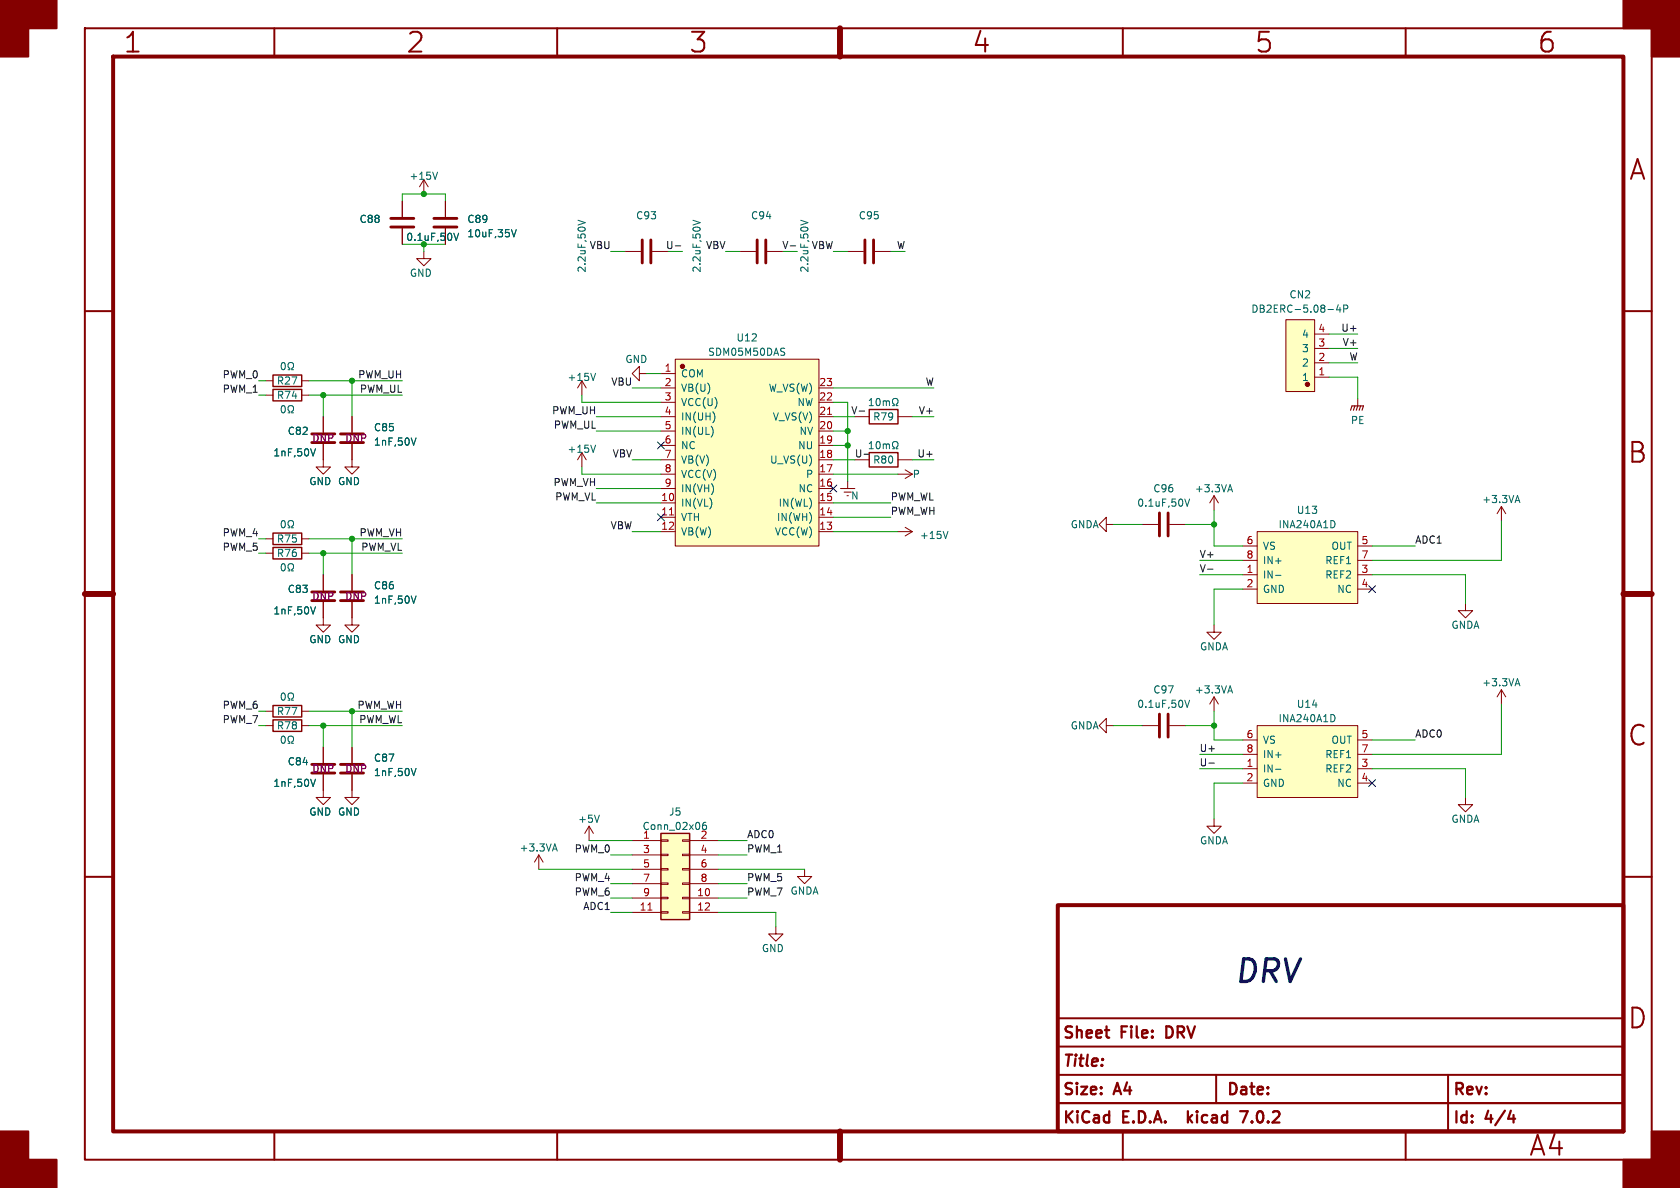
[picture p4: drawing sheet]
<svg xmlns="http://www.w3.org/2000/svg" width="297mm" height="210mm" viewBox="0 0 297 210" stroke-linecap="round" stroke-linejoin="round" font-family="sans-serif">
<g fill="none" stroke="#840000" stroke-width=".35">
<path d="M15 5h277v200h-277zM48.5 5v5M98.5 5v5M148.5 5v5M198.5 5v5M248.5 5v5M15 55h5M287 55h5M15 105h5M287 105h5M15 155h5M287 155h5"/>
<path d="M187 195h100M187 190h100M187 185h100M187 180h100M215 190v5M256 190v10M48.5 200v5M98.5 200v5M148.5 200v5M198.5 200v5M248.5 200v5"/>
</g>
<path d="M20 10h267v190h-267zM187 160h100v40h-100z" fill="none" stroke="#840000" stroke-width=".7"/>
<path d="M148.5 5v5M15 105h5M287 105h5M148.5 200v5" fill="none" stroke="#840000" stroke-width="1.1"/>
<g fill="#840000" stroke="#840000" stroke-width=".35">
<path d="M0 0h10v5h-5v5h-5z"/>
<path d="M0 200h5v5h5v5h-10z"/>
<path d="M287 0h10v10h-5v-5h-5z"/>
<path d="M292 200h5v10h-10v-5h5z"/>
</g>
<path d="M210 196.4v2M210.2 197.7l.6 .7M210.8 197.1l-.8 .8M219.2 196.4h1.4l-.9 2M266.6 197.8h1.3" fill="none" stroke="#840000" stroke-width=".4"/>
<path d="M48.3 66.3h5v2h-5zM48.3 68.8h5v2.1h-5zM153.7 72.4h5v2.5h-5zM48.3 96.8h5v2h-5zM48.3 94.2h5v2.1h-5zM153.7 80h5v2.6h-5zM48.3 124.7h5v2h-5zM48.3 127.3h5v2h-5zM116.8 147.3h5.1v15.3h-5.1z" fill="none" stroke="#840000" stroke-width=".25"/>
<g fill="none" stroke="#840000" stroke-width=".18">
<path d="M71.1 35.6v2.8M74.9 31.8l-.7 1.2M74.9 31.8v2.5M74.9 31.8l.8 1.2M78.7 35.6v2.8M71.1 40.4v2.8M74.9 44.5v1.2h1.3l-1.3 1.3-1.2-1.3h1.2M78.7 40.4v2.8M110.5 44.5h2.8M115.3 44.5h2.8M130.8 44.5h2.8M135.6 44.5h2.8"/>
<path d="M149.9 44.5h2.8M154.7 44.5h2.8M227.3 56.5h5.1v12.7h-5.1zM232.4 59.1h2.5M47 67.3h1.3M47 69.9h1.3M53.3 67.3h1.3M53.3 69.9h1.3M57.1 78.5v4.1h1.3l-1.3 1.2-1.2-1.2h1.2M57.1 73.7v2.8M62.2 78.5v4.1h1.3l-1.3 1.2-1.2-1.2h1.2M62.2 73.7v2.8"/>
<path d="M102.9 67.3v2.6M102.9 67.3l-.8 1.3M102.9 67.3l.7 1.3M113 66v-1.2l-1.2 1.2 1.2 1.3v-1.3h1.3M116.8 73.7h2.6M116.8 66h2.6M116.8 78.7h2.6M116.8 68.6h2.6M116.8 76.2h2.6M116.8 71.1h2.6M119.4 63.5h25.4v33h-25.4zM144.8 73.7h2.5"/>
<path d="M144.8 78.7h2.5M144.8 68.6h2.5M144.8 76.2h2.5M144.8 71.1h2.5M151.1 73.7h2.6M158.7 73.7h2.6M232.4 66.7h2.5M232.4 64.1h2.5M232.4 61.6h2.5M240 70.5v1.3M47 97.8h1.3M47 95.3h1.3"/>
<path d="M53.3 97.8h1.3M53.3 95.3h1.3M102.9 80l-.8 1.3M102.9 80v2.6M102.9 80l.7 1.3M116.8 81.3h2.6M116.8 83.8h2.6M116.8 94h2.6M116.8 86.4h2.6M116.8 88.9h2.6M116.8 91.4h2.6M144.8 81.3h2.5"/>
<path d="M144.8 83.8h2.5M144.8 94h2.5M144.8 86.4h2.5M144.8 88.9h2.5M144.8 91.4h2.5M148.6 86.4h2.5M149.2 87h1.3M149.7 87.6h.3M149.9 85.1v1.3M151.1 81.3h2.6M158.7 81.3h2.6M158.7 83.8h2.6"/>
<path d="M158.7 94h2.6M160 83.1l1.3 .7M160 93.2l1.3 .8M161.3 83.8l-1.3 .8M161.3 94l-1.3 .7M195.6 92.7v-1.3l-1.3 1.3 1.3 1.3v-1.3h1.2M201.9 92.7h2.8M206.8 92.7h2.7M214.6 87.6l-.7 1.3M214.6 87.6v2.6M214.6 87.6l.8 1.3M219.7 96.5h2.5"/>
<path d="M219.7 99.1h2.5M222.2 94h17.8v12.7h-17.8zM240 96.5h2.6M240 99.1h2.6M265.4 89.5l-.7 1.3M265.4 89.5v2.6M265.4 89.5l.8 1.3M57.1 106.4v4.1h1.3l-1.3 1.3-1.2-1.3h1.2M57.1 101.6v2.8M62.2 106.4v4.1h1.3l-1.3 1.3-1.2-1.3h1.2M62.2 101.6v2.8M214.6 110.5v1.3h1.3l-1.3 1.2-1.2-1.2h1.2"/>
<path d="M219.7 101.6h2.5M219.7 104.1h2.5M240 101.6h2.6M240 104.1h2.6M259.1 106.7v1.3h1.2l-1.2 1.2-1.3-1.2h1.3M47 128.3h1.3M47 125.7h1.3M53.3 128.3h1.3M53.3 125.7h1.3M57.1 136.9v4.1h1.3l-1.3 1.2-1.2-1.2h1.2M57.1 132.1v2.8M62.2 136.9v4.1h1.3l-1.3 1.2-1.2-1.2h1.2"/>
<path d="M62.2 132.1v2.8M195.6 128.3v-1.3l-1.3 1.3 1.3 1.2v-1.2h1.2M201.9 128.3h2.8M206.8 128.3h2.7M214.6 123.2v2.5M214.6 123.2l-.7 1.3M214.6 123.2l.8 1.3M219.7 135.9h2.5M219.7 138.4h2.5M219.7 130.8h2.5M219.7 133.4h2.5M222.2 128.3h17.8v12.7h-17.8z"/>
<path d="M240 135.9h2.6M240 138.4h2.6M240 130.8h2.6M240 133.4h2.6M265.4 121.9v2.6M265.4 121.9l-.7 1.3M265.4 121.9l.8 1.3M95.2 151.1l.8 1.3M95.2 151.1v2.6M95.2 151.1l-.7 1.3M104.1 146.1l-.7 1.2M104.1 146.1v2.5"/>
<path d="M104.1 146.1l.8 1.2M111.8 148.6h5M111.8 158.8h5M111.8 151.1h5M111.8 153.7h5M111.8 156.2h5M116.8 158.6h1.3v.3h-1.3zM116.8 156.1h1.3v.2h-1.3zM116.8 153.5h1.3v.3h-1.3zM116.8 151h1.3v.3h-1.3zM116.8 148.5h1.3v.2h-1.3zM120.6 158.6h1.3v.3h-1.3z"/>
<path d="M120.6 156.1h1.3v.2h-1.3zM120.6 153.5h1.3v.3h-1.3zM120.6 151h1.3v.3h-1.3zM120.6 148.5h1.3v.2h-1.3zM121.9 148.6h5.1M121.9 158.8h5.1M121.9 151.1h5.1M121.9 153.7h5.1M121.9 156.2h5.1M142.2 153.7v1.2h-1.2l1.2 1.3 1.3-1.3h-1.3M214.6 144.8v1.3h1.3l-1.3 1.2-1.2-1.2h1.2M259.1 141v1.2h1.2l-1.2 1.3-1.3-1.3h1.3"/>
<path d="M111.8 161.3h5M116.8 161.2h1.3v.2h-1.3zM120.6 161.2h1.3v.2h-1.3zM121.9 161.3h5.1M137.2 163.8v1.3h1.2l-1.2 1.3-1.3-1.3h1.3"/>
</g>
<g fill="none" stroke="#006464" stroke-width=".18">
<path d="M77.3 30.4l-.4 1.3M102.2 38.9l1.3 .5-1.3 .4M122.5 38.9l1.3 .5-1.3 .4M141.6 38.9l1.2 .5-1.2 .4M80.2 41.2l.5 1.3 .4-1.3M90.4 40.6l.4 1.3 .5-1.3M234.8 54.7h.9M236.6 53.9l-.3 .9h.8M236.9 54.4v.8M237.6 54.6l.6-.1 .1-.1-.1-.4-.6-.1v1.3M49.8 64.2l.2-.1a.68 .68 0 0 1 .5 .6 .68 .68 0 0 1-.5 .7l-.2-.2-.1-.3zM49.8 71.8l.2-.1a.68 .68 0 0 1 .5 .6 .68 .68 0 0 1-.5 .7l-.2-.1-.1-.4z"/>
<path d="M50.9 65.4h.3v-.3a.54 .54 0 0 1-.2-.7 .54 .54 0 0 1 .7-.3 .58 .58 0 0 1-.1 1v.3h.3M50.9 73h.3v-.3a.54 .54 0 0 1-.2-.7 .54 .54 0 0 1 .7-.2 .58 .58 0 0 1-.1 .9v.3h.3M55.8 79.3l-.5 1.3M73.6 77.4l-.5 1.3M105.3 78.7l-.4 1.3M105.3 66l-.4 1.3M138.6 61.5l.1 .1M138.6 62.3l.1 .2-.1 .3M153.7 79.3h.7M153.7 70.8l.3-.4v1.3M153.7 78.4l.3-.3v1.2M153.7 71.7h.7"/>
<path d="M155 78.2l.2-.1a.68 .68 0 0 1 .4 .6 .68 .68 0 0 1-.4 .6l-.2-.1-.1-.4zM155 70.6l.2-.2a.68 .68 0 0 1 .4 .7 .68 .68 0 0 1-.4 .6l-.2-.1-.1-.4zM156.1 70.9v.8M156.1 78.5v.8M156.1 78.6l.4-.1 .2 .2M156.1 71l.4-.1 .2 .1M156.7 78.7l.2-.2h.3v.8M156.7 71v.7M156.7 78.7v.6M156.7 71l.2-.1h.3v.8M157.8 79.3h.3v-.2a.54 .54 0 0 1-.3-.8 .54 .54 0 0 1 .8-.2 .58 .58 0 0 1-.2 1v.2h.3M157.8 71.7h.3v-.2a.54 .54 0 0 1-.3-.8 .54 .54 0 0 1 .8-.2 .58 .58 0 0 1-.2 1v.2h.3"/>
<path d="M49.8 92.1l.2-.1a.68 .68 0 0 1 .5 .7 .68 .68 0 0 1-.5 .6l-.2-.1-.1-.4zM49.8 99.8l.2-.2a.68 .68 0 0 1 .5 .7 .68 .68 0 0 1-.5 .6l-.2-.1-.1-.4zM50.9 93.3h.3v-.2a.54 .54 0 0 1-.2-.8 .54 .54 0 0 1 .7-.2 .58 .58 0 0 1-.1 1v.2h.3M167.6 93.9l-.4 1.3M209.5 88.2l.4 1.3 .4-1.3M217.2 86.6h.6M217.5 85.7l.4 1.2M235.8 92.1l.2 .5-.2 .6M268 88.5h.6M268.3 87.6l.4 1.3M50.9 100.9h.3v-.2a.54 .54 0 0 1-.2-.8 .54 .54 0 0 1 .7-.2 .58 .58 0 0 1-.1 1v.2h.3M55.8 107.3l-.5 1.2"/>
<path d="M73.6 105.4l-.5 1.2M225.5 101.7h1M268.3 120l.4 1.2M49.8 122.6l.2-.1a.68 .68 0 0 1 .5 .6 .68 .68 0 0 1-.5 .7l-.2-.1-.1-.4zM49.9 130.2l.1-.1a.68 .68 0 0 1 .5 .7 .68 .68 0 0 1-.5 .6 .84 .84 0 0 1-.1-1.2zM50.9 123.8h.3v-.3a.54 .54 0 0 1-.2-.7 .54 .54 0 0 1 .7-.2 .58 .58 0 0 1-.1 .9v.3h.3M50.9 131.4h.3v-.2a.54 .54 0 0 1-.2-.8 .54 .54 0 0 1 .7-.2 .58 .58 0 0 1-.1 1v.2h.3M55.8 137.7l-.5 1.3M73.6 135.8l-.5 1.3M209.5 123.8l.4 1.2 .4-1.2M217.2 122.1h.6M217.5 121.2l.4 1.3"/>
<path d="M225.5 136h1M235.8 126.4l.2 .5-.2 .6M268 120.9h.6M97.8 150.1h.6M98.1 149.2l.4 1.2M106 144.1l-.5 1.3M124.2 146.1l.2-.2h.4l.1 .2v.4M124.8 145.4h-.4a.92 .92 0 0 0-.2 1.1"/>
</g>
<g fill="none" stroke="#840000" stroke-width=".51">
<path d="M69.1 38.6h4.1M76.7 38.6h4.1M69.1 40.1h4.1M76.7 40.1h4.1M113.5 42.4v4.1M115.1 42.4v4.1M133.9 42.4v4.1M135.4 42.4v4.1M152.9 42.4v4.1M154.4 42.4v4.1M55.1 78.2h4.1M55.1 76.7h4.1"/>
<path d="M60.2 78.2h4.1M60.2 76.7h4.1M205 90.7v4M206.5 90.7v4M55.1 106.2h4.1M55.1 104.6h4.1M60.2 106.2h4.1M60.2 104.6h4.1M55.1 136.7h4.1M55.1 135.1h4.1M60.2 136.7h4.1M60.2 135.1h4.1"/>
<path d="M205 126.2v4.1M206.5 126.2v4.1"/>
</g>
<path d="M238.8 72.5l.2-.7h2l-.2 .7M239.5 71.8l-.2 .7M240 71.8l-.2 .7M240.5 71.8l-.2 .7" fill="none" stroke="#840000" stroke-width=".2"/>
<g fill="#ffffc2" stroke="#ffffc2" stroke-width=".18">
<path d="M222.2 94h17.8v12.7h-17.8z"/>
<path d="M227.3 56.5h5.1v12.7h-5.1z"/>
<path d="M116.8 147.3h5.1v15.3h-5.1z"/>
<path d="M119.4 63.5h25.4v33h-25.4z"/>
<path d="M222.2 128.3h17.8v12.7h-17.8z"/>
</g>
<g fill="#840000" stroke="#840000" stroke-width=".18">
<circle cx="231.1" cy="67.9" r=".38"/>
<circle cx="120.7" cy="64.8" r=".38"/>
</g>
<path d="M146.3 73.3h.7M118.4 91h.7M114.5 160.9h.8" fill="none" stroke="#a90000" stroke-width=".18"/>
<path d="M119.4 43.5h.9M139.7 43.5h1M151.9 72.7h1M152.8 80.3h.9M213.5 100.6h.9M213.7 134.9h1" fill="none" stroke="#0f0f0f" stroke-width=".18"/>
<g fill="none" stroke="#009600" stroke-width=".18">
<path d="M71.1 35.6v-1.3h7.6v1.3M71.1 43.2h7.6M74.9 43.2v1.3M107.9 44.5h2.6M118.1 44.5h2.5M128.3 44.5h2.5M138.4 44.5h2.6M147.3 44.5h2.6M157.5 44.5h2.5M234.9 59.1h5.1M45.7 67.3h1.3M45.7 69.9h1.3"/>
<path d="M54.6 67.3h16.5M54.6 69.9h16.5M57.1 69.9v3.8M62.2 67.3v6.4M102.9 69.9v1.2h13.9M105.4 73.7h11.4M105.4 76.2h11.4M111.8 68.6h5M114.3 66h2.5M147.3 73.7h3.8M147.3 76.2h2.6M147.3 71.1h2.6v14"/>
<path d="M147.3 68.6h17.8M147.3 78.7h2.6M161.3 73.7h3.8M234.9 64.1h5.1M234.9 66.7h5.1v3.8M234.9 61.6h5.1M45.7 97.8h1.3M45.7 95.3h1.3M54.6 97.8h16.5M54.6 95.3h16.5M57.1 97.8v3.8M62.2 95.3v6.3"/>
<path d="M102.9 82.6v1.2h13.9M105.4 88.9h11.4M105.4 86.4h11.4M111.8 81.3h5M111.8 94h5M147.3 88.9h10.2M147.3 81.3h3.8M147.3 83.8h11.4M147.3 94h11.4M147.3 91.4h10.2M161.3 81.3h3.8M196.8 92.7h5.1"/>
<path d="M209.5 92.7h5.1M212.1 99.1h7.6M214.6 90.2v6.3h5.1M242.6 96.5h7.6M265.4 92.1v7h-22.8M212.1 101.6h7.6M219.7 104.1h-5.1v6.4M242.6 101.6h16.5v5.1M45.7 125.7h1.3M45.7 128.3h1.3M54.6 125.7h16.5M54.6 128.3h16.5"/>
<path d="M57.1 128.3v3.8M62.2 125.7v6.4M196.8 128.3h5.1M209.5 128.3h5.1M212.1 135.9h7.6M212.1 133.4h7.6M214.6 125.7v5.1h5.1M219.7 138.4h-5.1v6.4M242.6 135.9h16.5v5.1M242.6 130.8h7.6M265.4 124.5v8.9h-22.8M95.2 153.7h16.6"/>
<path d="M104.1 148.6h7.7M107.9 151.1h3.9M107.9 156.2h3.9M107.9 158.8h3.9M127 148.6h5.1M127 153.7h15.2M127 151.1h5.1M127 156.2h5.1M127 158.8h5.1M107.9 161.3h3.9M127 161.3h10.2v2.5"/>
</g>
<path d="M116.2 78.1l1.2 1.2M117.4 78.1l-1.2 1.2M116.2 90.8l1.2 1.2M117.4 90.8l-1.2 1.2M146.7 85.8l1.2 1.2M147.9 85.8l-1.2 1.2M242 103.5l1.2 1.2M243.2 103.5l-1.2 1.2M242 137.8l1.2 1.2M243.2 137.8l-1.2 1.2" fill="none" stroke="#000084" stroke-width=".18"/>
<g fill="#009600" stroke="#009600" stroke-width=".18">
<circle cx="62.2" cy="125.7" r=".46"/>
<circle cx="57.1" cy="128.3" r=".46"/>
<circle cx="57.1" cy="97.8" r=".46"/>
<circle cx="214.6" cy="128.3" r=".46"/>
<circle cx="149.9" cy="78.7" r=".46"/>
<circle cx="214.6" cy="92.7" r=".46"/>
<circle cx="57.1" cy="69.9" r=".46"/>
<circle cx="62.2" cy="95.3" r=".46"/>
<circle cx="62.2" cy="67.3" r=".46"/>
<circle cx="74.9" cy="34.3" r=".46"/>
<circle cx="74.9" cy="43.2" r=".46"/>
<circle cx="149.9" cy="76.2" r=".46"/>
</g>
<text font-size="5.6" fill="#0000c2" x="218.4" y="174">DRV</text>
<g font-size="4.9" fill="#840000">
<text x="21.7" y="9.7">1</text>
<text x="71.7" y="9.7">2</text>
<text x="121.7" y="9.7">3</text>
<text x="171.7" y="9.7">4</text>
<text x="221.7" y="9.7">5</text>
<text x="271.7" y="9.7">6</text>
<text x="287.9" y="32.2">A</text>
<text x="287.7" y="82.2">B</text>
<text x="287.7" y="132.2">C</text>
<text x="287.7" y="182.2">D</text>
<text x="270.2" y="204.7">A4</text>
</g>
<g font-size="2.8" fill="#840000">
<text x="188" y="184">Sheet</text>
<text x="198.4" y="184">File:</text>
<text x="206.9" y="184">DRV</text>
<text x="188" y="189">Title:</text>
<text x="188" y="194">Size:</text>
<text x="197.3" y="194">A4</text>
<text x="217" y="194">Date:</text>
<text x="257" y="194">Rev:</text>
<text x="188" y="199">KiCad</text>
<text x="198.7" y="199">E.D.A.</text>
<text x="211.3" y="199">kicad</text>
<text x="221.4" y="199">7.0.2</text>
<text x="257" y="199">Id:</text>
<text x="262.8" y="199">4/4</text>
</g>
<g font-size="1.8" fill="#006464">
<text x="72.3" y="31.9">+15V</text>
<text x="63.5" y="39.6">C88</text>
<text x="82.6" y="39.6">C89</text>
<text x="112.4" y="38.9">C93</text>
<text x="132.7" y="38.9">C94</text>
<text x="151.8" y="38.9">C95</text>
<text x="71.8" y="42.7">0.1uF,50V</text>
<text x="82.6" y="42.1">10uF,35V</text>
<text x="72.4" y="49.1">GND</text>
<text x="103.7" y="48.3" transform="rotate(-90 103.7 48.3)">2.2uF,50V</text>
<text x="124" y="48.3" transform="rotate(-90 124 48.3)">2.2uF,50V</text>
<text x="143.1" y="48.3" transform="rotate(-90 143.1 48.3)">2.2uF,50V</text>
<text x="227.9" y="52.9">CN2</text>
<text x="221.2" y="55.4">DB2ERC-5.08-4P</text>
<text x="230.1" y="59.9">4</text>
<text x="110.5" y="64.3">GND</text>
<text x="125.1" y="63.1">SDM05M50DAS</text>
<text x="130.1" y="60.5">U12</text>
<text x="230.1" y="65">2</text>
<text x="230.1" y="62.4">3</text>
<text x="48.9" y="68.1">R27</text>
<text x="48.9" y="70.7">R74</text>
<text x="100.3" y="67.5">+15V</text>
<text x="120.4" y="66.9">COM</text>
<text x="120.4" y="69.4">VB(U)</text>
<text x="120.4" y="71.9">VCC(U)</text>
<text x="135.8" y="69.4">W_VS(W)</text>
<text x="140.9" y="71.9">NW</text>
<text x="230.1" y="67.5">1</text>
<text x="50.8" y="77">C82</text>
<text x="66" y="76.4">C85</text>
<text x="120.4" y="74.5">IN(UH)</text>
<text x="120.4" y="77">IN(UL)</text>
<text x="136.5" y="74.5">V_VS(V)</text>
<text x="141.2" y="77">NV</text>
<text x="154.3" y="74.5">R79</text>
<text x="238.8" y="75.1">PE</text>
<text x="48.3" y="80.8">1nF,50V</text>
<text x="66" y="78.9">1nF,50V</text>
<text x="100.3" y="80.2">+15V</text>
<text x="120.4" y="79.6">NC</text>
<text x="120.4" y="82.1">VB(V)</text>
<text x="136" y="82.1">U_VS(U)</text>
<text x="141" y="79.6">NU</text>
<text x="154.3" y="82.1">R80</text>
<text x="54.6" y="85.9">GND GND</text>
<text x="120.4" y="89.7">IN(VL)</text>
<text x="120.4" y="84.6">VCC(V)</text>
<text x="120.4" y="87.2">IN(VH)</text>
<text x="137.5" y="89.7">IN(WL)</text>
<text x="141" y="87.2">NC</text>
<text x="142.4" y="84.6">P</text>
<text x="150.4" y="88.5">N</text>
<text x="161.3" y="84.6">P</text>
<text x="201" y="89.7">0.1uF,50V</text>
<text x="203.8" y="87.2">C96</text>
<text x="211.2" y="87.2">+3.3VA</text>
<text x="262" y="89.1">+3.3VA</text>
<text x="120.4" y="92.3">VTH</text>
<text x="120.4" y="94.8">VB(W)</text>
<text x="136.9" y="94.8">VCC(W)</text>
<text x="137.2" y="92.3">IN(WH)</text>
<text x="162.6" y="95.4">+15V</text>
<text x="189.2" y="93.5">GNDA</text>
<text x="226" y="93.5">INA240A1D</text>
<text x="229.2" y="91">U13</text>
<text x="48.9" y="98.6">R76</text>
<text x="48.9" y="96.1">R75</text>
<text x="223.3" y="97.3">VS</text>
<text x="223.3" y="99.9">IN+</text>
<text x="234.2" y="99.9">REF1</text>
<text x="235.3" y="97.3">OUT</text>
<text x="50.8" y="105">C83</text>
<text x="66" y="104.3">C86</text>
<text x="66" y="106.9">1nF,50V</text>
<text x="223.3" y="102.4">IN-</text>
<text x="223.3" y="105">GND</text>
<text x="234.2" y="102.4">REF2</text>
<text x="236.3" y="105">NC</text>
<text x="48.3" y="108.8">1nF,50V</text>
<text x="54.6" y="113.9">GND GND</text>
<text x="256.5" y="111.3">GNDA</text>
<text x="212.1" y="115.1">GNDA</text>
<text x="201" y="125.3">0.1uF,50V</text>
<text x="203.8" y="122.7">C97</text>
<text x="211.2" y="122.7">+3.3VA</text>
<text x="229.2" y="125.3">U14</text>
<text x="262" y="121.5">+3.3VA</text>
<text x="48.9" y="126.6">R77</text>
<text x="48.9" y="129.1">R78</text>
<text x="189.2" y="129.1">GNDA</text>
<text x="223.3" y="131.6">VS</text>
<text x="226" y="127.8">INA240A1D</text>
<text x="235.3" y="131.6">OUT</text>
<text x="50.8" y="135.4">C84</text>
<text x="66" y="134.8">C87</text>
<text x="66" y="137.4">1nF,50V</text>
<text x="223.3" y="136.7">IN-</text>
<text x="223.3" y="134.2">IN+</text>
<text x="234.2" y="136.7">REF2</text>
<text x="234.2" y="134.2">REF1</text>
<text x="48.3" y="139.3">1nF,50V</text>
<text x="223.3" y="139.3">GND</text>
<text x="236.3" y="139.3">NC</text>
<text x="54.6" y="144.3">GND GND</text>
<text x="102.1" y="145.6">+5V</text>
<text x="113.5" y="146.9">Conn_02x06</text>
<text x="113.6" y="148.3">1</text>
<text x="118.2" y="144.3">J5</text>
<text x="123.8" y="148.3">2</text>
<text x="212.1" y="149.4">GNDA</text>
<text x="256.5" y="145.6">GNDA</text>
<text x="91.8" y="150.7">+3.3VA</text>
<text x="139.7" y="158.3">GNDA</text>
<text x="134.6" y="168.5">GND</text>
</g>
<g font-size="1.8" fill="#0f0f0f">
<text x="104.1" y="44.1">VBU</text>
<text x="117.6" y="44.1">U-</text>
<text x="124.7" y="44.1">VBV</text>
<text x="138.2" y="44.1">V-</text>
<text x="143.4" y="44.1">VBW</text>
<text x="158.4" y="44.1">W</text>
<text x="237" y="58.7">U+</text>
<text x="237.2" y="61.2">V+</text>
<text x="238.5" y="63.8">W</text>
<text x="39.2" y="67">PWM_0</text>
<text x="39.2" y="69.5">PWM_1</text>
<text x="63.2" y="67">PWM_UH</text>
<text x="63.5" y="69.5">PWM_UL</text>
<text x="107.9" y="68.2">VBU</text>
<text x="163.5" y="68.2">W</text>
<text x="97.5" y="73.3">PWM_UH</text>
<text x="97.8" y="75.9">PWM_UL</text>
<text x="150.5" y="73.3">V-</text>
<text x="162.3" y="73.3">V+</text>
<text x="108.2" y="80.9">VBV</text>
<text x="151.1" y="80.9">U-</text>
<text x="162.1" y="80.9">U+</text>
<text x="97.7" y="86">PWM_VH</text>
<text x="98" y="88.6">PWM_VL</text>
<text x="157.5" y="88.6">PWM_WL</text>
<text x="39.2" y="94.9">PWM_4</text>
<text x="63.4" y="94.9">PWM_VH</text>
<text x="107.8" y="93.6">VBW</text>
<text x="157.5" y="91.1">PWM_WH</text>
<text x="39.2" y="97.4">PWM_5</text>
<text x="63.7" y="97.4">PWM_VL</text>
<text x="212.1" y="98.7">V+</text>
<text x="212.1" y="101.3">V-</text>
<text x="250.2" y="96.2">ADC1</text>
<text x="39.2" y="125.4">PWM_6</text>
<text x="63.1" y="125.4">PWM_WH</text>
<text x="39.2" y="127.9">PWM_7</text>
<text x="63.4" y="127.9">PWM_WL</text>
<text x="250.2" y="130.5">ADC0</text>
<text x="212.1" y="135.5">U-</text>
<text x="212.1" y="133">U+</text>
<text x="132.1" y="148.2">ADC0</text>
<text x="101.5" y="150.8">PWM_0</text>
<text x="101.5" y="155.9">PWM_4</text>
<text x="132.1" y="150.8">PWM_1</text>
<text x="132.1" y="155.9">PWM_5</text>
<text x="101.5" y="158.4">PWM_6</text>
<text x="103" y="160.9">ADC1</text>
<text x="132.1" y="158.4">PWM_7</text>
</g>
<g font-size="1.8" fill="#a90000">
<text x="233" y="58.8">4</text>
<text x="117.4" y="65.8">1</text>
<text x="233" y="63.9">2</text>
<text x="233" y="61.3">3</text>
<text x="117.4" y="68.3">2</text>
<text x="117.4" y="70.9">3</text>
<text x="144.8" y="70.9">22</text>
<text x="144.8" y="68.3">23</text>
<text x="233" y="66.4">1</text>
<text x="117.4" y="73.4">4</text>
<text x="117.4" y="75.9">5</text>
<text x="144.8" y="75.9">20</text>
<text x="144.8" y="73.4">21</text>
<text x="117.4" y="78.5">6</text>
<text x="117.4" y="81">7</text>
<text x="117.4" y="83.6">8</text>
<text x="144.8" y="83.6">17</text>
<text x="144.8" y="81">18</text>
<text x="144.8" y="78.5">19</text>
<text x="116.8" y="88.6">10</text>
<text x="117.4" y="86.1">9</text>
<text x="144.8" y="88.6">15</text>
<text x="144.8" y="86.1">16</text>
<text x="116.8" y="91.2">11</text>
<text x="116.8" y="93.7">12</text>
<text x="144.8" y="93.7">13</text>
<text x="144.8" y="91.2">14</text>
<text x="220.3" y="101.3">1</text>
<text x="220.3" y="96.3">6</text>
<text x="220.3" y="98.8">8</text>
<text x="240.6" y="101.3">3</text>
<text x="240.6" y="96.3">5</text>
<text x="240.6" y="98.8">7</text>
<text x="220.3" y="103.9">2</text>
<text x="240.6" y="103.9">4</text>
<text x="220.3" y="130.6">6</text>
<text x="240.6" y="130.6">5</text>
<text x="220.3" y="135.6">1</text>
<text x="220.3" y="133.1">8</text>
<text x="240.6" y="135.6">3</text>
<text x="240.6" y="133.1">7</text>
<text x="220.3" y="138.2">2</text>
<text x="240.6" y="138.2">4</text>
<text x="113.6" y="150.9">3</text>
<text x="113.6" y="153.4">5</text>
<text x="113.6" y="156">7</text>
<text x="123.8" y="150.9">4</text>
<text x="123.8" y="153.4">6</text>
<text x="123.8" y="156">8</text>
<text x="113" y="161">11</text>
<text x="113.6" y="158.5">9</text>
<text x="123.2" y="158.5">10</text>
<text x="123.2" y="161">12</text>
</g>
<g font-size="1.8" fill="#840084">
<text x="55.2" y="78.3">DNP</text>
<text x="61" y="78.3">DNP</text>
<text x="55.2" y="106.2">DNP</text>
<text x="61" y="106.2">DNP</text>
<text x="55.2" y="136.7">DNP</text>
<text x="61" y="136.7">DNP</text>
</g>
</svg>
